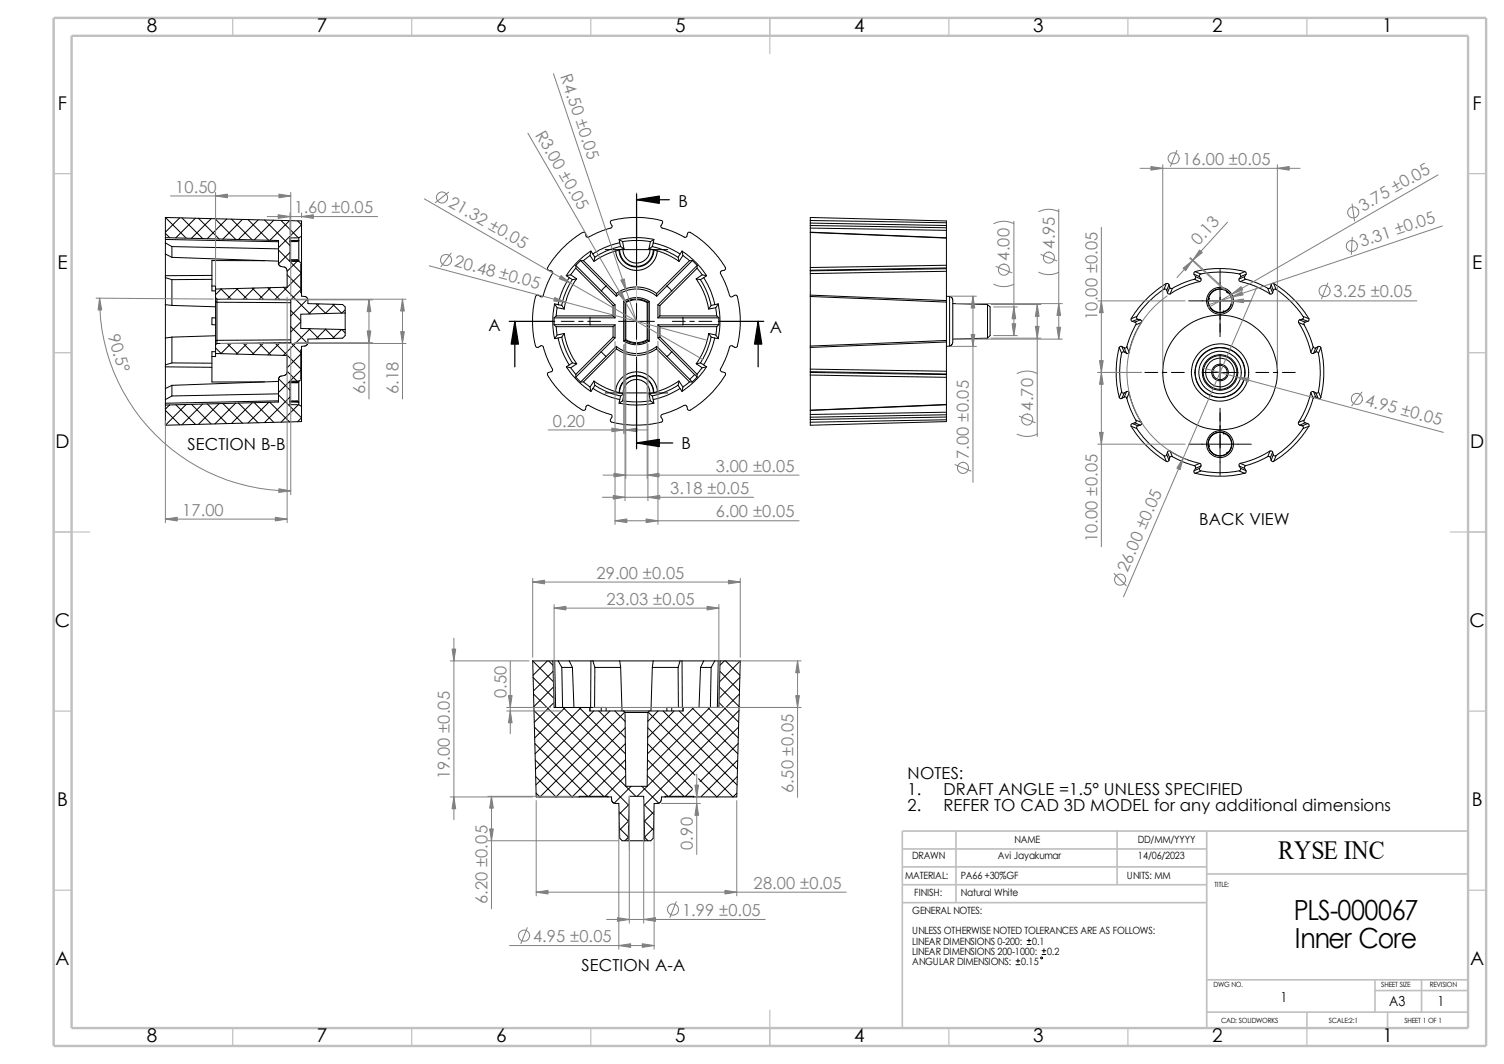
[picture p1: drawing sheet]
<svg xmlns="http://www.w3.org/2000/svg" width="420mm" height="297mm" viewBox="0 0 420 297" stroke-linecap="round" stroke-linejoin="round" font-family="sans-serif">
<g fill="none" stroke="#c0c0c0" stroke-width=".34">
<path d="M65 5v5M115 5v5M165 5v5M215 5v10M265 5v5M315 5v5M365 5v5M15 48.5h5M410 48.5h5M15 98.5h5M410 98.5h5M15 148.5h10"/>
<path d="M405 148.5h10M15 198.5h5M410 198.5h5M15 248.5h5M410 248.5h5M65 287v5M115 287v5M165 287v5M215 282v10M265 287v5M315 287v5M365 287v5"/>
</g>
<g fill="none" stroke="#c0c0c0" stroke-width=".47">
<path d="M252 237h85M267 232v20M312 231.7v15.3M337 232v54.7M410 232h-158v55M252 252h85M252 247h85M252 242h85M337 244h73M337 273.5h73M384 273.5v9M384 276.5h26"/>
<path d="M397 273.5v9M337 282.5h73M365 282.5v4.5M387.5 282.7v4.3"/>
</g>
<path d="M15 5h400v287h-400zM20 10h390v277h-390z" fill="none" stroke="#c0c0c0" stroke-width=".68" stroke-linecap="butt"/>
<g fill="none" stroke="#000" stroke-width=".28">
<path d="M46.2 65.2l1.2 1.1M46.2 60.7l5.8 5.8M46.2 60.7l38 1v4.3M46.2 60.7v5.6M46.2 66.8v1M46.2 77v.5M46.2 66.3l31.6 .8v6.3M46.2 66.8l31.6 .7M46.2 67.8l1.8 1M46.2 70.9l1.8 .9M46.2 77.5l1.8 .6M46.2 66.3v.5"/>
<path d="M46.2 67.8v3.1M46.2 70.9v6.1M46.2 77.5v7.5M48 68.8v3M48 78.1v7.2M48 71.8l29.8 1.1M48 68.8l29.8 .7M50.2 60.8l-4 4M50.8 60.8l5.8 5.8M54.6 60.9l-5.5 5.5M55.4 60.9l5.8 5.8M59 61l-5.5 5.5"/>
<path d="M59.2 79.8h1v3.3M59.2 76.9l-13 .1M59.2 78l-11.2 .1M59.2 79.8v1.4h1M60 61l5.8 5.8M63.3 61.1l-5.4 5.5M64.6 61.2l5.8 5.8M67.7 61.3l-5.5 5.5M69.3 61.3l5.8 5.8M72.1 61.4l-5.5 5.4M73.9 61.4l7.1 7.1M73.9 72.8l-14.7-.1v7.1"/>
<path d="M76.5 61.5l-5.5 5.5M77.7 73.4l.2 .5 .3 .4 1.6 .4 .3 .8M77.8 69.8l6.2 6.2M78.5 61.6l4.8 4.8M80.2 76.7l3.8 3.8M80.2 75.5v4.7l-20 .5M80.9 61.6l-5.5 5.5M81 70.4l-3.2 3.2M81 72.8l2.4 .1M81 72.6h2M81 72.5h2M81 67.3h2"/>
<path d="M81 67.4h2M82.9 73l-2.7 2.7M83 67.4l.4-.2v5.6l-.4-.3M83 72.6l.4 .3M83 72.5v.1M83 67.3v.1M83.1 61.7l1.1 1-6.4 6.4M83.4 66.4h-2.4v6.5l2.4 .1M83.4 73l.8 .4M83.4 67.1l-.4 .2M83.4 67.1h-2.4M83.4 66.4v.7"/>
<path d="M83.4 72.9v.1M84 76.4l-7.2 7.3M84.2 73.7h-.2v8h.2M84.2 73.4v.3M84.2 66l-.8 .4M84.2 73.7v8M84.2 66v7.4M158.2 77l.8 .5M159 77.5l.9 .6M159 77.5l-1.9 3.6-1.2 3.9M159.4 76.7l-1.2 .3M159.4 76.7l1.6 1.2"/>
<path d="M159.9 78.1l-1.7 2.9-1.4 4.2M160.8 74.1v.8M160.8 74.1l7.1 7.1M160.8 74.9l-1.4 1.8M160.8 74.9l10.4 10.4M161 77.9l-1.1 .2M161 77.9l-1.4 2.3-.9 1.8-1.2 4.2M162.1 72.7l.8 .1M162.1 72.7l10 10M162.1 72.7l-1.3 1.4M162.9 72.8l9.2 9.2M164.8 71.3l1.1 1.7"/>
<path d="M164.8 71.3l-1.9 1.5M165 70.1l.6 .8M165 70.1l-.2 1.2M165 70.1l-3.4 2.6-2.1 2.4-1.4 1.8M165.6 70.9l.5 .9-.2 1.2M169 69.7h17.5M169.3 79.8l-1.4 1.4M172.9 66.8l3.7-.5 3.4 .1 2.6 .4M172.9 69.8l-3.6 1.2-3.4 2M172.9 66.8l1 .7M172.9 66.8l.4 2M172.9 69.8l.3 1.7 .7 1.1 .9 .9 1.1 .7 1.8 .3 1.7-.2 1.3-.8 .9-.9 .7-1.1 .3-1.7"/>
<path d="M173 69.7l.3 1.5 .9 1.6 1.3 1 2.2 .6 1.5-.3 1.7-.9 1-1.3 .6-2.2M173 67.8l-4.3 1.4-3.1 1.7M173.3 68.8l-4 1.3-3.2 1.7M173.3 68.8l.9 .7M173.9 67.5l.3 2M174 69.5l-1.1 .3M174.2 69.5h-.2M177.8 60.9v18.8M181.2 69.4l1.3 .3M181.5 69.5l-.1 1.3-.7 1.3-1.5 1.1-1.3 .2-1.6-.2-1.5-1.2-.7-1.3-.1-1.2M181.6 67.4l-2.5-.3h-2.5l-2.7 .4M182.1 68.8l3.8 1.2 3.5 1.8"/>
<path d="M182.4 67.8l-.2 1M182.4 67.8l3.9 1.2 3.6 1.9M182.5 69.7l.1 .1M182.6 69.8l1 .3-.6 2-.9 1.4-.8 .8-1.3 .8-1.9 .4-2.3-.4-2.1-1.2-1.4-2-.4-1.9M182.6 66.8l-1 .7-.4 2 1-.7M182.6 66.8l-.2 1M183.6 70l3 1.2 3 1.8M184.9 63.6l2.6 .9 3 1.4a.73 .73 0 0 0 .6 .4 .73 .73 0 0 0 .7-.4l.3-1h.6M184.9 63.7l-.4-.5 .5-.9v-.5l-1.7-.6-4.3-.5h-3.2l-3.5 .5a1.75 1.75 0 0 0-1.9 .8l.5 .9a.74 .74 0 0 1-.3 .8 .74 .74 0 0 1-.7 .1l-4.6 1.9a1.32 1.32 0 0 1-1.5 .4l-.3-.9a.79 .79 0 0 0-1.4 0l-2.3 1.7-2.4 2.1-2.2 2.4-1.4 2a1.9 1.9 0 0 0-.8 1.9l1 .3a.73 .73 0 0 1 .4 .7 .73 .73 0 0 1-.5 .6l-1.4 3-.8 2.6M186.2 79.8h.1M186.2 79.8l1.4 1.4M189.4 71.8l.2 1.2"/>
<path d="M189.9 70.9l-.5 .9M190.4 70.1l3.2 2.5 2.2 2.2 1.5 2.2M190.5 70.1l.2 1.2-1.1 1.7M190.5 70.1l-.6 .8M190.7 71.3l1.8 1.5M192.5 72.8l-9.2 9.2 .1 .7M192.7 64.9l4.1 3 3.1 3a14.2 14.2 0 0 1 2.7 4.2l-.3 .3-.8 .2a.79 .79 0 0 0 0 1.4l1.8 4.2a1.88 1.88 0 0 0 .9 1.7l.9-.5a.64 .64 0 0 1 .7 .1 .64 .64 0 0 1 .2 .7l.7 4.6v3.9l-.8 4.9-.2 .3-.4 .1-.8-.4a.75 .75 0 0 0-.8 .1 .75 .75 0 0 0-.2 .8l-1.7 4.4a1.71 1.71 0 0 0-.5 1.6l1.3 .7a2.26 2.26 0 0 1-.9 1.8l-1.7 2.2-2.2 2.4-2.1 1.9-2.4 1.6a.78 .78 0 0 1-1.3 .1l-.3-1h-.6M193.3 72.7l1.4 1.4M193.3 72.7l-.8 .1M193.3 72.7l-9.9 10M194.4 77.9l2.1 3.5 .9 2.7 .5 2.2M194.4 77.9l1.2 .2"/>
<path d="M194.6 74.9l1.5 1.8M194.6 74.9l-10.3 10.4M194.7 74.1l-.1 .8M194.7 74.1l-7.1 7.1M195.6 78.1l1.5 2.7 1.5 4.5M196.1 76.7l1.2 .3M196.1 76.7l-1.7 1.2M196.5 77.5l-.9 .6M196.5 77.5l2.1 4.1 1 3.4M197.3 77l-.8 .5M226.3 64.9l38 1.6M226.3 74.7v.7"/>
<path d="M226.3 75.6v.8M226.3 63.7l38 .6M226.3 63.7v1M226.3 61.6l38 .6M226.3 62.3l38 .6M226.3 61.6v.7M226.3 62.9l38 .7M226.3 62.9v.8M226.3 61.6v-.9l38 1v.5M226.3 62.3v.6M226.3 75.4v.2M226.3 76.4v6"/>
<path d="M226.3 64.9v9.8M264.3 75.7l-38 .7M264.3 74l-38 .7M264.3 74.8l-38 .6M264.3 74v.8M264.3 75l-38 .6M264.3 75v.7M264.3 64.3v2M264.3 62.2v.7M264.3 63.6v.7M264.3 62.9v.7M264.3 74.8v.2"/>
<path d="M264.3 75.7v8.2M264.3 66.5v7.5M325.7 79.2l-.7 1.6 .5-.1 .3 .3M325.7 79.2h.5l.2 .3M325.7 79.2l-2.8 1.8-3.2 2.9-1.8 2.1-2 3M326.4 79.5l-.6 1.5M326.4 79.5l.2 .7M333.5 76.6l1.5 .7M333.5 76.6l.3 .6M333.5 77.9l1.5 .7M333.5 77.9l-3.5 1.3-2.6 1.3M333.8 75.8l1.5 .7"/>
<path d="M333.8 75.8l-.4 .3 .1 .5M333.8 77.2l1.6 .7M333.8 77.2l.1 .4-.4 .3M335 77.3l.4 .6M335 78.6l-3.7 1.1-2.6 1.2-1.9 1.1M335.3 76.5l-.4 .3 .1 .5M335.4 77.9v.5l-.4 .2M340.7 75.2v18.8M346 77.9v.4l.4 .3M346.1 76.5l-2.3-.4-3.7-.2-4.8 .6M346.4 78.6l3.9 1.2 4.3 2.2M346.4 77.3l-.4 .6"/>
<path d="M347.6 77.2l-1.6 .7M347.6 77.2v.5l.3 .2M347.6 75.8l-4.3-.7-4-.1-2.4 .2-3.1 .6M347.9 77.9l-1.5 .7M347.9 77.9l3.1 1.1 3 1.5M347.9 76.6l.1-.4-.4-.4-1.5 .7 .3 .3v.5M347.9 76.6l-1.5 .7M347.9 76.6l-.3 .6M355 79.5l.6 1.5M355 79.5l-.2 .7M355.7 79.2l.6 1.6M355.7 79.2l-.4-.1-.3 .4"/>
<path d="M355.7 79.2l2.9 2 2.1 1.8 2.9 3.2 1.9 2.7M46.2 85l1.8 .3M46.2 94.4v7.5M46.2 85v9.4M48 94.1v7.2M48 85.3l12.2 .3M48 94.1l-1.8 .3M59.2 99.5v7.1h14.7M60.2 83.1v1.1M60.2 95.2v1.1M60.2 98.7l20 .5-.1 4.9-.4 .6-1.1 .3M60.2 98.2h-1v1.3"/>
<path d="M60.2 88.7h-1v1.9l1 .1M60.2 96.3v3.2h-1M60.2 97.1l1.6 1.6M60.2 84.2v11M60.2 83.1l.4 .4M60.2 84.2l.4 .2M60.2 93.7l-12.2 .4M60.6 83.5v.9M60.6 95v.9M60.6 84.4l20.6 .1M60.6 95.9l-.4 .4M60.6 83.5l20.6 .2"/>
<path d="M60.6 95l-.4 .2M60.6 84.4v10.6M61.7 80.6l2.9 2.9M61.8 80.6l-1.6 1.7M63.4 95.8l3 3M64.6 95.8l-2.9 2.9M66 80.5l3.1 3.1M66.4 80.5l-3 3M67.9 95.8l3.1 3.2M69.1 95.8l-3.1 3M70.4 80.4l3.2 3.2M71 80.4l-3.1 3.2"/>
<path d="M72.3 95.8l3.3 3.3M73.6 95.8l-3.2 3.2M74.8 80.3l3.3 3.4M75.6 80.3l-3.3 3.3M76.8 95.7l7.2 7.3M78.1 95.7l-3.3 3.4M79.2 80.2l7.4 7.4M81.2 94.9l-20.6 .1M81.2 95.7l2.8 2.8M81.2 91.2l4.7 4.7M81.2 86.7l2.8 2.8M81.2 95.7l-20.6 .2"/>
<path d="M81.2 83.7v12M84 80.9l-2.8 2.8M84 89.9l-2.8 2.8M84 98.8l-3.8 3.9M84.2 81.7v1l1 .1 .6 .4 .2 1.6 9.7 .2 .7 .7v1.7M84.2 97.7h-.2v8h.2M84.2 97.7v8M85.9 83.4l-4.7 4.8M86.2 91.7l2.9 2.9M86.6 91.7l-7.4 7.5M88.3 84.8l2.7 2.7M89.1 84.8l-2.9 2.8"/>
<path d="M90.8 91.9l2.6 2.5M91 91.9l-2.7 2.7M92.9 84.9l2.5 2.5M93.4 84.9l-2.6 2.6M95.4 92l-2.5 2.4M95.5 92l.9 .9M96.4 87.4v4.6M96.4 92v1.7l-.7 .7-9.7 .3-.2 1.5-.6 .4-1 .1v1M96.4 86.5l-.9 .9M96.4 87.4l-12.4 .3v4l12.4 .3M151.7 82.5l-.5 .4-.9-.5a.79 .79 0 0 0-.9 1l-.7 5 .1 3.9 .4 2.8a2.16 2.16 0 0 0 .7 1.9l1.1-.4a.74 .74 0 0 1 .7 .1 .74 .74 0 0 1 .2 .8l1.4 3.7 1 1.8M154.7 88.7v1.9"/>
<path d="M154.7 90.6l.6 .6M154.7 90.6h10.1M154.7 88.7h17M154.9 84.8l.7 1.1M154.9 84.8l1 .2M154.9 84.8l-.6 4.6 .6 5.1M155.3 91.2l.3 2.3M155.3 88.2l-.6 .5M155.3 88.2h15.9M155.3 91.2h15.9M155.6 85.9l-.3 2.3M155.8 94.4l1.2 3.8 2 3.7"/>
<path d="M155.9 85l1 .3M156.7 89.7h3.6M156.9 85.3l.7 1-2-.4M156.9 94.1l1.2 4 1.8 3.2M157.6 93.1l1.1 4.1 1.2 2.5 1.1 1.8M157.6 93.1l-2 .4-.7 1 2-.4M157.6 93.1l-.7 1M161.6 89.7h1.3M164.1 89.7h3.6M164.8 90.6l6.9 .1M164.8 88.7v1.9M167.9 81.2h.1"/>
<path d="M167.9 81.2l3.8 3.9M167.9 98.2l1.4 1.3M171.2 94.1l-10.4 10.4v.8M171.2 88.2l.5 .5M171.2 94.1l.5 .2M171.2 85.3v2.9M171.2 91.2v2.9M171.7 94.3l-10.9 11M171.7 90.7l-.5 .5M171.7 85.1l-.5 .2M171.7 85.1v3.6M171.7 90.7v3.6"/>
<path d="M172.1 82.7l2.7-1.5 2.3-.5h1.8l1.8 .5 2.7 1.5M172.1 96.7l-10 9.9M172.1 96.7v.7M172.1 96.7l1.1 .8 1.6 .7 2.3 .5 1.7-.1 1.6-.3 1.5-.6 1.5-1M172.1 97.4l-9.2 9.2M172.1 82v.7M172.1 97.4l2.7 1.3 2.2 .5 1.9-.1 1.6-.3 2.8-1.4M172.7 89.7h10.1M174.2 84.2v11l.3-.2M174.2 84.2l.3 .2M174.2 95.2l1.1 .6 1.9 .4 2-.1 2.1-.9M174.5 84.4l.3 .1"/>
<path d="M174.5 84.4v10.6M174.5 84.4l1.3-.6 1.4-.3 1.9 .1 1.8 .8M174.5 95l1.3 .6 1.6 .3 1.8-.2 1.7-.7M174.8 94.8l.9 .5 1.5 .3 1.9-.1 1.6-.6M174.8 84.5v10.4l-.3 .1M177.8 84.7v10M177.8 99.7v18.7M180.7 94.9l.2 .1M180.7 84.5v10.4M180.7 84.5l-1.5-.7-1.5-.1-1.6 .2-1.3 .6M180.9 84.4l-.2 .1M180.9 95l.4 .2"/>
<path d="M180.9 84.4l.4-.2v11M180.9 84.4v10.6M181.3 84.1l-1.5-.7-2.3-.3-1.6 .2-1.7 .9M183.3 81.9l-2.5-1.3-1.8-.4-1.6-.1-2.5 .4-1.7 .7-1.1 .8M183.3 97.4l9.2 9.2M183.4 96.7l9.2 9.2M183.4 96.7l-.1 .7M183.7 85.1l.6 .2M183.7 88.7h17M183.7 94.3l3.9 3.9M183.7 90.7l.6 .5M183.7 85.1v3.6"/>
<path d="M183.7 90.7v3.6M184.3 88.2l-.6 .5M184.3 88.2h15.9M184.3 91.2h15.9M184.3 94.1l-.6 .2M184.3 94.1l10.3 10.4M184.3 85.3v2.9M184.3 91.2v2.9M186.2 99.5h.1M187.6 98.2l-1.4 1.3M187.6 81.2l-3.9 3.9M187.6 81.2h.1"/>
<path d="M187.6 98.2l6.4 6.4M187.6 98.2h.1M187.7 89.7h3.6M190.7 88.7v1.9M190.7 90.6h10M190.7 90.6l-7 .1M192.6 89.7h1.3M195.2 89.7h3.6M197.9 93.1l2 .4M197.9 93.1l.7 1M197.9 93.1l-1.2 4.3-2.3 4.2M198.6 94.1l1 .3"/>
<path d="M198.6 85.3l-.7 1M198.6 94.1l-1.2 3.7-1.8 3.5M199.6 85l1-.2-.7 1.1M199.6 94.4l1 .1M199.6 85l-1 .3M199.6 94.4l-1.4 4.4-1.7 3M199.9 85.9l.3 2.3M199.9 93.5l.7 1M199.9 85.9l-2 .4M200.2 88.2l.5 .5M200.2 91.2l-.3 2.3M200.5 84.8l.5 3.7v3.4l-.4 2.6"/>
<path d="M200.7 88.7v1.9M200.7 90.6l-.5 .6M226.3 82.4l38 1.5M226.3 82.8l38 1.5M226.3 96.6v.4M226.3 82.4v.4M226.3 82.8v13.8M226.3 97v6M264.3 95.5l-38 1.5M264.3 95l-38 1.6M264.3 95v.5M264.3 83.9v.4"/>
<path d="M264.3 82.7l.9 .1M264.3 84.3v10.7M264.3 95.5v8.1M265.1 82.8l.8 .4 .2 .6v11.8l-.2 .6-.7 .4M265.2 82.8v13.8M265.2 96.6l-.9 .1M266.1 84.8l9.7 .2M275.8 85l.7 .7v8l-.7 .7M275.8 94.4l-9.7 .3M275.8 85v9.4M312.5 97l-.7 4.3-.1 4 .2 2.4 .6 3.2M313.2 98.6l-.4 2.2-.1 3.8 .5 4.7"/>
<path d="M313.3 96.7h-.4l-.4 .3 .7 1.6 .3-.3h.4M313.3 96.7l.6 1.6M313.3 96.7l.6 .4M313.9 97.1l.7 1.5M313.9 98.3l.7 .3M314.7 96.8l.6 1.5M314.7 96.8l-.3 .3h-.5M315.3 98.3l-.3 .4-.4-.1M315.9 89v.5l.3 .2M316.2 89.7l.7 .2M316.9 89.9l.4 .4-.1 .3M317.2 90.6l-1.5 3-1 3.2"/>
<path d="M317.5 88.3l-1.6 .7M317.5 88.3l-.1 .5 .4 .3M317.8 89.1l-1.6 .6M317.8 89.1l.6 .2M318.4 89.3l.4 .3-.1 .4-1.5 .6M318.4 89.3l-1.5 .6M318.7 90l-2.2 4.3-1.2 4M325 80.7l-4.3 3.6-1.6 1.8-1.6 2.2M325.8 81l.2 .7M326 81.7l.3 .3h.5M326.6 80.2l-.6 1.5M326.6 80.2l.3 .4 .5-.1"/>
<path d="M327.4 80.5l-.6 1.5M331.9 84h17.5M337.5 83.5l.1 1.5 .8 1.3 1.6 .9 1.7-.1M340.7 99v10M341.9 87.1l1-.7 .8-1.1 .3-1.1-.2-1.4-.6-1.1-.3-.2-.2 .2-.1-.1 .2-.2-.8-.5-1.1-.3-1.4 .3-1 .5-.9 1.3-.2 .6h.3v.2h-.3l.1 1.6 .6 1 1.1 .9 1 .3 1.5-.1M341.9 87.1l-.1-.3-.1 .3M342.7 81.4l-1.5-.7-1.8 .2-1.2 .9-.7 1.5M342.9 81.6l.9 1.5 .1 1.7-.8 1.4-1.3 .8M354 80.5l.6 1.5M354.8 80.2l.6 1.5M354.8 80.2l-.3 .3h-.5M355.4 81.7l-.4 .4-.4-.1"/>
<path d="M355.6 81l-.2 .7M356.3 80.8l-.4-.1-.3 .3M356.3 80.8l4 3.2 3.6 4.3M362.6 90l2.3 4.6 1.1 3.7M362.6 90l1.6 .6M362.9 89.3l1.5 .6M362.9 89.3l-.3 .3v.4M363.6 89.1l1.6 .6M363.6 89.1l.4-.3-.1-.5 .8 .3 .8 .4v.5l-.3 .2M363.6 89.1l-.7 .2M364.2 90.6l1.3 2.7 1.2 3.5M364.4 89.9l-.3 .4 .1 .3"/>
<path d="M365.2 89.7l-.8 .2M366.1 98.3l.2 .3h.5M366.7 96.8l-.6 1.5M366.7 96.8l.4 .4 .4-.1M367.4 98.3h.5l.3 .3M367.4 98.3l-.6 .3M367.5 97.1l-.7 1.5M368.1 96.7l-.7 1.6M368.1 96.7h.5l.3 .3M368.1 96.7l-.6 .4M368.2 98.6l.5 4.7-.2 3.8-.3 2.2M368.9 97l.5 3.2 .3 2.4-.1 4-.7 4.3"/>
<path d="M368.9 97l-.7 1.6M46.2 114.6l4 4M46.2 101.9v.5M46.2 111.5v1.1M46.2 113.1v5.6M46.2 102.4l13 .1M46.2 112.6v.5M46.2 108.5v3M46.2 102.4v6.1M47.4 113l-1.2 1.2M48 107.6v2.9M48 110.5l-1.8 1"/>
<path d="M48 107.6l-1.8 .9M48 101.3l11.2 .1M48 101.3l-1.8 .6M49.1 113l5.5 5.4M52 112.9l-5.8 5.8M53.5 112.9l5.5 5.5M56.6 112.8l-5.8 5.8M57.9 112.7l5.4 5.5M61.2 112.6l-5.8 5.8M62.2 112.6l5.5 5.5M65.8 112.5l-5.8 5.8M66.6 112.5l5.5 5.5"/>
<path d="M70.4 112.4l-5.8 5.8M71 112.4l5.5 5.5M75.1 112.3l-5.8 5.8M75.4 112.3l5.5 5.5M77.8 110.2l6.4 6.4-1.1 1.1M77.8 111.9l-31.6 .7M77.8 109.9l-29.8 .6M77.8 106.5l-29.8 1.1M77.8 105.7l3.2 3.2M78.6 104.9l-.4 .2-.4 .6v6.5l-31.6 .9M80.2 103.6l2.7 2.8M81 110.8l-7.1 7.1"/>
<path d="M81 112.2l2.4 .1M81 106.8h2M81 112.1h2M81 111.9h2M83 106.8l.4-.2v5.5l-.4-.2M83 112.1l.4 .2M83 111.9v.2M83 106.8h.1M83.3 113l-4.8 4.9M83.4 106.4h-2.4v6.5l2.4 .1M83.4 113l.8 .5M83.4 106.5l-.4 .3"/>
<path d="M83.4 106.5l-2.4 .1M83.4 106.4v.1M83.4 112.3v.7M84 103.4l-6.2 6.2M84.2 105.7v.2M84.2 113.5v4.2l-38 1M84.2 105.9l-.8 .5M84.2 105.9v7.6M154.3 103l-.1 .6-1 .4a.76 .76 0 0 0 0 1.3l1.7 2.3 2.4 2.7 2.1 1.9 3.3 2.3M158.2 102.4l1.2 .3M158.2 102.4l1.4 2.1 1.8 1.9 3.6 2.9M159 101.9l-.8 .5"/>
<path d="M159 101.9l.9-.6 1.1 .3-1.6 1.1M159.4 102.7l1.4 1.8M160.8 105.3l1.3 1.3M162.9 106.6l1.9 1.4M162.9 106.6h-.8M165.6 108.4l2.8 1.6 4.7 1.5M165.9 106.4l3 1.8 3 1.1M165.9 106.4l-1.1 1.6 .2 1.3 1.1-1.7M165.9 106.4l.2 1.2M166.1 107.6l3.4 1.8 3.8 1.1M169 109.7h17.5M172.9 109.6l.4-1.8 1-1.5 1.6-1.1 1.8-.4 1.7 .3 1.7 1.1 1.1 1.6 .4 1.8"/>
<path d="M172.9 109.6h.1M172.9 112.6l4.5 .5 5.2-.5M173 109.6l1 .3M173.1 111.5l-.2 1.1M173.9 111.8l2.7 .4 5-.3M174 109.9h.2M174 109.9l.3-1.7 1-1.4 1.2-.7 1.5-.2 1.2 .3 1.4 1 .6 1.1 .3 1.6M174.2 109.9l-.3 2-1 .7M174.2 109.9l-.9 .6-.2 1M181.2 109.9l.4 2M181.2 109.9l1 .6M181.5 109.9h-.3"/>
<path d="M181.6 111.9l1 .7M182.2 110.5l.2 1M182.4 111.5l.2 1.1M182.5 109.6l-.5-2-1.2-1.6-1.5-.8-1.6-.3-2 .5-1.6 1.2-.9 1.5-.2 1.5M182.6 109.6l-1.1 .3M183.6 109.3l-.5-1.9-1.4-2.1-2-1.2-2.3-.3-1.6 .3-1.1 .5-1.5 1.3-.7 1.2-.6 1.8 .1 .4 .9 .3M189.3 107.5l-2.7 1.6-4.4 1.4M189.6 106.3l-3.5 2-3.5 1.3M189.9 108.5l.6 .8M189.9 108.5l-3.6 1.9-3.9 1.1M190.7 108l-.2 1.3M190.7 108l-1.1-1.6-.2 1.2 .5 .9"/>
<path d="M191.1 113.1l-1.9 1-3.1 1.2a1.88 1.88 0 0 0-1.6 .8l.5 1a.65 .65 0 0 1-.1 .7 .65 .65 0 0 1-.7 .1l-5.3 .8-4.3-.2-3.1-.5a.76 .76 0 0 1-1-.9l.4-.9-.2-.4-2.8-.9-2.7-1.3a.95 .95 0 0 0-1.5-.1l-.3 .9-.7 .1M192.5 106.6l-1.8 1.4M192.5 106.6h.8M192.6 105.9l.7 .7M194 104.6l-1.4 1.3M194 104.6l.7 .6M194.4 101.6l1.7 1.1 1.2-.3M194.6 104.5l.1 .7M194.7 105.2l-1.4 1.4M195.6 101.3l1.7 1.1M195.6 101.3l-1.2 .3M196 102.6l-1.4 1.9"/>
<path d="M197.3 102.4l-2.7 3.4-2.1 1.9-2 1.6M226.3 103l38 .6M226.3 104l38 .6M226.3 104.7l38 .6M226.3 104v.7M226.3 103.8l38 .6M226.3 103v.8M226.3 114.6v1.1M226.3 117.1v.8M226.3 115.7v.8M226.3 103.8v.2M226.3 116.5v.6"/>
<path d="M226.3 104.7v9.8M264.3 112.9l-38 1.6M264.3 104.6v.7M264.3 103.6v.8M264.3 115.1l-38 .6M264.3 113.1v2M264.3 116.4l-38 .7M264.3 117.2l-38 .7M264.3 116.4v.8M264.3 115.8l-38 .7M264.3 115.1v.7M264.3 117.2v.5l-38 1v-.8"/>
<path d="M264.3 104.4v.2M264.3 115.8v.6M264.3 105.3v7.6M312.5 110.9l.3 .4 .5-.1M313.2 109.3l-.7 1.6M313.2 109.3l.3 .4h.4M313.9 109.7l-.6 1.5M313.9 110.8h.4l.4 .4M313.9 110.8l-.6 .4M314.6 109.3h.4l.3 .3-.6 1.6M314.6 109.3l-.7 1.5M314.6 109.3l-.7 .4"/>
<path d="M314.6 111.2l1.4 3.7 1.2 2.4M315.3 109.6l1.1 3.7 2.3 4.6M315.8 119l1.7 2.4 2.8 3.2 2.4 2.1 3 2.1M316.2 118.2l-.4 .3 .1 .5 1.6 .6M316.2 118.2l1.6 .7M316.9 118l1.5 .7M316.9 118l-.7 .2M317.2 117.3l1.5 .6M317.2 117.3v.6l-.3 .1M317.4 119.6l3.6 4.4 4 3.2M317.8 118.9l-.3 .1v.6M318.4 118.7l-.6 .2"/>
<path d="M318.7 117.9l.1 .5-.4 .3M319.7 104h3.6M324.6 104h1.2M327.1 104h3.6M335.7 104h10M340.7 114v18.7M350.7 104h3.6M355.6 104h1.2M358.1 104h3.6M362.6 117.9v.4l.3 .4M362.9 118.7l.7 .2M363.6 118.9l.3 .2v.5"/>
<path d="M363.9 119.6l-3.3 4-2.8 2.5-1.5 1.1M364.2 117.3l-1.6 .6M364.2 117.3v.5l.2 .2M364.4 118l-1.5 .7M364.4 118l.8 .2M365.2 118.2l-1.6 .7M365.2 118.2l.3 .4v.4M365.5 119l-1.6 .6M365.5 119l-2 2.9-2.9 3.2-2.5 2-2.4 1.7M366.1 109.6l.6 1.6M366.1 109.6l-1.3 4-2.2 4.3M366.7 111.2l-1.1 3.1-1.4 3"/>
<path d="M366.8 109.3l.7 1.5M366.8 109.3h-.4l-.3 .3M366.8 109.3l.6 .4M367.4 109.7l.7 1.5M367.5 110.8h-.6l-.2 .4M367.5 110.8l.6 .4M368.2 109.3l.7 1.6M368.2 109.3l-.5 .5-.3-.1M368.9 110.9l-.2 .3h-.6M325 127.2l.7 1.6M325.8 126.9l.6 1.6M325.8 126.9l-.3 .4-.5-.1"/>
<path d="M326 126.2l.3-.3h.5l.6 1.6-.4-.1-.4 .4M326 126.2l.6 1.6M326 126.2l-.2 .7M326.4 128.5l-.3 .4-.4-.1M326.6 127.8l-.2 .7M326.7 125.9l4.3 2.2 4 1.3M327.4 127.4l2.9 1.5 3.2 1.1M331.9 124h17.5M333.5 131.4v.6l.3 .1 1.5-.7M333.5 130l.3 .3v.4M333.7 132.1l2.6 .5 3.2 .3 4.3-.1 3.8-.7M333.8 130.7l-.3 .7"/>
<path d="M335 130.7l-1.5 .7M335 130.7v.5l.3 .2M335 129.4l-1.5 .6M335 129.4l.3 .1 .1 .6M335.3 131.4l4.6 .6 3.1-.1 3.1-.5M335.4 130.1l-1.6 .6M335.4 130.1l-.4 .6M337.4 124.5l.1-1.4 .5-1.1 1-.8 1.1-.5h1.2l.4 .1v.3l.2-.2 .6 .3 1 1 .5 1.2v1.1l-.5 1.3-.6 .6-.3-.1 .2 .3-.4 .2-1.2 .5h-1.1l-1.3-.6-1-1-.4-1.1M337.5 124.7l.8 1.5 1.4 .9 1.7 .1 1.3-.7M341.7 120.8l-1.5-.2-1.7 .8-1 1.5-.1 1.6h.3v.1l-.3 .1M341.8 120.9l1.3 .9 .7 1.4v1.7l-.9 1.5M346 130.1l1.6 .6"/>
<path d="M346 130.1l.4 .6M346.1 131.4l1.5 .7M346.4 129.4l1.5 .6M346.4 129.4l-.4 .2v.5M346.4 130.7l1.5 .7M346.4 130.7v.4l-.3 .3M347.6 130.7l.3 .7M347.9 130l-.4 .3 .1 .4M347.9 131.4v.5l-.3 .2M354 127.5l-3.6 1.7-2.5 .8M354 127.5h.6l.2 .3M354.6 125.9l-.6 1.6"/>
<path d="M354.6 125.9h.5l.3 .3M354.6 125.9l-4.5 2.3-3.8 1.1M354.8 127.8l.2 .7M355 128.5l.2 .3h.5M355.4 126.2l-.6 1.6M355.4 126.2l.2 .7M355.6 126.9l.2 .3h.5l-.6 1.6M355.6 126.9l-.6 1.6M148.8 184.5l5.7 5.8M148.8 184.5h5.6M148.8 184.5l.9 38h12.1M148.8 189.1l5.8 5.8"/>
<path d="M149 193.7l28.5 28.6M149.1 198.3l26.6 26.6M152.9 184.5l-4.1 4M153.2 184.5l1.2 1.2M154.4 184.5l.3 13h13.2M154.4 184.5h.5M154.4 187.4l-5.4 5.5M154.6 191.8l-5.5 5.5M154.7 196.1l-5.5 5.5M154.9 184.5h1M154.9 184.5l.3 13M155.9 184.5h3.1"/>
<path d="M155.9 184.5l1 1.8M156.9 186.3h3M156.9 186.3l.2 11.2M157.2 197.5l17.5 17.5M157.8 197.5l-8.5 8.5M159 184.5l.9 1.8M159 184.5h6M159.9 186.3l.4 11.2M161.7 197.5l13 12.9M162.3 197.5l-12.9 12.9M164.8 198.5l-.1-1v1h9.5M165 184.5h.6"/>
<path d="M165 184.5l-.1 13M165.6 184.5l.5 1.8M165.6 184.5h7.5M165.8 198.5l-16.3 16.3M166.1 186.3h7.2M166.1 186.3l-.1 11.2M167.2 198.5l7.4 7.4M167.9 197.5v1M167.9 197.5h1.3v1M170.3 198.5l-20.7 20.6M171.7 198.5l2.9 2.9M173.1 184.5l.2 1.8"/>
<path d="M173.1 184.5h9.3M173.3 186.3l.4 12.2M174.2 198.5h7.1M174.2 198.5l.3 .4M174.5 198.8l-23.7 23.7-1.1-1.1M174.5 198.9l.3 20.6h5.9l.2-20.6M174.5 198.9h6.4M181 198.8l23.7 23.7 1.1-1.1M181.3 198.5l-.4 .4M182.2 186.3l-.4 12.2M182.2 186.3h7.2M182.4 184.5l-.2 1.8"/>
<path d="M182.4 184.5h7.5M183.8 198.5l-2.9 2.9M185.2 198.5l20.6 20.6M187.6 197.5v1M187.6 197.5h-1.4v1M188.3 198.5l-7.5 7.4M189.4 186.3v11.2M189.7 198.5l16.3 16.3M189.9 184.5h.6M189.9 184.5l-.5 1.8M190.5 184.5h6M190.5 184.5v13"/>
<path d="M190.7 197.5v1h-9.4M190.8 197.5h.1M193.2 197.5l12.8 12.9M193.8 197.5l-13 12.9M195.6 186.3h3M195.6 186.3l-.4 11.2M196.5 184.5l-.9 1.8M196.5 184.5h3.1M197.7 197.5l8.5 8.5M198.2 197.5l-17.4 17.5M198.6 186.3l-.2 11.2M199.6 184.5h1"/>
<path d="M199.6 184.5l-1 1.8M200.6 184.5h.5M200.6 184.5l-.3 13M200.8 196.1l5.5 5.5M200.9 191.8l5.5 5.5M201 187.4l5.5 5.5M201.1 184.5l-.4 13h-13.1M201.1 184.5h5.6M202.3 184.5l-1.2 1.2M202.6 184.5l4 4M206.4 198.3l-26.6 26.6M206.5 193.7l-28.6 28.6"/>
<path d="M206.6 189.1l-5.8 5.8M206.7 184.5l-5.7 5.8M206.7 184.5l-1 38h-12M149.2 202.9l19.4 19.4M149.4 207.6l14.7 14.7M174.6 203.2l-19.3 19.3-5.7-5.7M174.6 207.6l-14.8 14.9-10.3-10.3M174.7 212.1l-10.2 10.2M174.7 216.5l-5.7 5.8M176.2 219.5l-4.7 4.7M179.2 219.5l4.8 4.7M180.8 216.5l5.7 5.8"/>
<path d="M180.8 212.1l10.2 10.2M180.8 207.6l12.5 12.5M180.9 203.2l13.2 13.2M205.9 216.8l-5.7 5.7-5.1-5.1M206 212.2l-10.2 10.1M206.1 207.6l-10.6 10.6M206.2 202.9l-19.3 19.4M161.8 222.5h8M161.8 222.5v-.2h8v.2M169.8 222.5h.9l.1 1 .4 .6 1.6 .2 .3 9.7 .6 .7h1.7M172.8 226.6l2.8 2.7M173 231.2l2.4 2.4"/>
<path d="M175.4 234.7h4.6M175.4 233.8l-.9 .9M175.4 234.7l.3-12.4h4l.3 12.4M175.6 229.2l-2.6 2.5M175.7 224.5l-2.9 2.8M179.8 224.5l2.8 2.8M179.9 229.2l2.6 2.5M180 233.8l1 .9M182.5 231.2l-2.5 2.4M182.6 226.6l-2.7 2.7M185.7 222.5h-1l-.1 1-.4 .6-1.5 .2-.3 9.7-.7 .7h-1.7M185.7 222.5v-.2h8v.2"/>
<path d="M185.7 222.5h8M193.3 220.4l-1.9 1.9M283.7 269.3h1.1M283.7 268.2h1.1M284.3 267.7v1M286.8 263.7h1.1M286.8 262.6h1.1M287.4 262v1.1M291 266.4h1.1M291 265.4h1.1M291.5 264.8v1.1"/>
<circle cx="340.7" cy="84" r="3.7"/>
<circle cx="340.7" cy="104" r="4"/>
<circle cx="340.7" cy="104" r="7"/>
<circle cx="340.7" cy="104" r="6.9"/>
<circle cx="340.7" cy="104" r="5"/>
<circle cx="340.7" cy="104" r="2"/>
<circle cx="340.7" cy="104" r="8"/>
<circle cx="340.7" cy="104" r="5.9"/>
<circle cx="340.7" cy="104" r="4.7"/>
<circle cx="340.7" cy="104" r="2.33"/>
<circle cx="340.7" cy="104" r="16"/>
<circle cx="340.7" cy="124" r="3.7"/>
<circle cx="290.9" cy="267.4" r=".27"/>
</g>
<path d="M177.8 53.7v71.9M175.7 222.3v5.5M175.7 229.1v1.2M175.7 231.6v5.5" fill="none" stroke="#c0c0c0" stroke-width=".28"/>
<g fill="none" stroke="#808080" stroke-width=".28">
<path d="M154.6 20.6l23.2 69.1-30.4-52.5M47.6 54.7h33.6M60.2 53.7v26M81 59.4v6M81.2 53.7v29M84.2 59.4v1.3M118.5 55.5l77.7 44.8M125.3 53.6l-3.8 3M290.1 59.1a6.5 6.5 0 0 1 5.6 0M295.7 58.4v36.3M318.3 47h44.8M324.7 46v57"/>
<path d="M328.6 42l-1.7 4.4M356.7 46v57M377.6 56.9l.6 4.8M401.6 48.8l-64.2 37.1M74.6 60.5h30.9M119.9 74.2l77.6 20.8M126 70.7l-2.9 3.8M277.5 62.4a6.2 6.2 0 0 1 5.6 0M277.5 79.3a6.2 6.2 0 0 0 5.6 0M278.1 74.4l4.5 1.8M283.1 61.8v31.9M290.1 76a6.1 6.1 0 0 0 5.6 0"/>
<path d="M290.7 71l4.4 1.8M307.6 63.5v89.1M332.2 72.1l9.8 9M332.4 71.9l9.8 9M342.8 62l-14.1 15.5M370.8 79l-1.8 4.4M377.6 66.3l-.2 4.7M402.8 63.1l-65.2 21.9M26.8 83.2l32.8 .3M27.8 83.2a53.4 53.4 0 0 0 53.4 53.8M61.6 83.5h51.8M61.6 95.9h51.8"/>
<path d="M80.2 83v62.9M81.2 96.7v41.3M82.2 95.7h21.9M82.2 83.7h21.9M103 83.7v27.7M112.4 83.5v27.9M171.7 95.3v51.1M174.2 96.2v24.8M174.5 96v43.8M174.8 95.9v37.7M180.7 95.9v37.7M180.9 96v43.8"/>
<path d="M183.7 95.3v51.1M265.3 82.7h7.4M265.3 96.7h7.4M267.1 94.7h29.6M267.1 84.8h29.6M271.7 82.7v52M276.8 85h13.9M276.8 94.4h13.9M277.5 85.7h6.6M277.5 93.7h6.6M289.6 85v36.8M306.6 84h24.3"/>
<path d="M325.9 82.6a26 26 0 0 0 5.4 45.6M337.4 84h58.2M343.4 82.2a3 3 0 0 1 .4 2.7M351 80.1l-37.3 86.5M46.2 117.4v28.5M284 104.3a6.2 6.2 0 0 1 5.6 0M284.6 116.2l4.5 1.8M306.6 104h12.1M335.9 102.7l67.2 18M380.3 109.4l-2.8 3.9M153.1 120h27.8M168.2 138.8h42.2"/>
<path d="M168.4 132.6h54.7M266.7 129.7l4.4 1.8M284 121.2a6.6 6.6 0 0 0 5.6 0M306.6 124h24.3M46.2 144.9h34M171.7 145.4h51.4M126.7 178.1v50.7M148.8 161.5v22M148.8 162.5h57.9M154.7 169.8h46M154.7 168.7v27.8M200.7 168.7v27.8"/>
<path d="M206.7 161.5v22M311.1 160.1l3.4 3.4M125.7 184.5h22M141.5 197.5h12.2M141.5 198.5h15.6M142.5 184.5v20.3M165.7 197.5h58M205.5 184.5h18.2M222.7 184.5v38.1M194.6 216.1v22.4M125.7 222.5h23M136.2 222.3h24.5"/>
<path d="M136.2 234.7h36.5M137.2 222.3v31.4M149.7 223.5v26.6M172.8 225.3v39.7M175.7 223.3v34.4M179.7 223.3v34.4M182.7 225.3v39.7M184.7 224.3h10.9M205.7 223.5v26.6M147.2 259l-1.7 4.4M149.7 249h86.6M169.4 256.7h44.3"/>
<path d="M188.8 251.7l-1.7 4.4M142.3 263.9h40.4"/>
<circle cx="123.4" cy="55.1" r="1.56"/>
<circle cx="327.7" cy="44.2" r="1.57"/>
<circle cx="377.9" cy="59.3" r="1.55"/>
<circle cx="124.6" cy="72.6" r="1.56"/>
<circle cx="280.3" cy="75.3" r="1.56"/>
<circle cx="292.9" cy="71.9" r="1.56"/>
<circle cx="377.5" cy="68.7" r="1.55"/>
<circle cx="369.9" cy="81.2" r="1.55"/>
<circle cx="286.9" cy="117.1" r="1.56"/>
<circle cx="378.9" cy="111.4" r="1.56"/>
<circle cx="268.9" cy="130.6" r="1.56"/>
<circle cx="312.8" cy="161.8" r="1.57"/>
<circle cx="187.9" cy="253.9" r="1.55"/>
<circle cx="146.4" cy="261.2" r="1.56"/>
</g>
<g fill="#808080" stroke="#808080" stroke-width=".28">
<path d="M179.4 263.4l3.3 .5-3.3 .6z"/>
<path d="M172.8 263.9l3.3-.5v1.1z"/>
<path d="M197.4 169.2l3.3 .6-3.3 .5z"/>
<path d="M154.7 169.8l3.3-.6v1.1z"/>
<path d="M137.2 222.3l.6 3.3h-1.1z"/>
<path d="M136.7 231.4h1.1l-.6 3.3z"/>
<path d="M149.7 249l3.3-.5v1.1z"/>
<path d="M202.4 248.5l3.3 .5-3.3 .6z"/>
<path d="M126.7 222.5l.6 3.3h-1.1z"/>
<path d="M126.2 181.2h1.1l-.6 3.3z"/>
<path d="M172.4 256.2l3.3 .5-3.3 .5z"/>
<path d="M179.7 256.7l3.3-.5v1z"/>
<path d="M148.8 162.5l3.3-.5v1z"/>
<path d="M203.4 162l3.3 .5-3.3 .5z"/>
<path d="M222.7 184.5l.5 3.3h-1z"/>
<path d="M222.2 194.2h1l-.5 3.3z"/>
<path d="M194.1 219.2h1l-.5 3.3z"/>
<path d="M194.6 224.3l.5 3.3h-1z"/>
<path d="M142 194.2h1l-.5 3.3z"/>
<path d="M142.5 198.5l.5 3.3h-1z"/>
<path d="M102.5 92.4h1l-.5 3.3z"/>
<path d="M103 83.7l.5 3.3h-1z"/>
<path d="M76.9 144.4l3.3 .5-3.3 .5z"/>
<path d="M46.2 144.9l3.3-.5v1z"/>
<path d="M60.2 54.7l3.3-.5v1z"/>
<path d="M77.9 54.2l3.3 .5-3.3 .5z"/>
<path d="M77.9 136.4l3.3 .6-3.3 .5z"/>
<path d="M27.8 83.2l.6 3.3h-1z"/>
<path d="M112.4 83.5l.5 3.3h-1z"/>
<path d="M111.9 92.6h1l-.5 3.3z"/>
<path d="M84.2 60.5l3.3-.6v1.1z"/>
<path d="M77.7 59.9l3.3 .6-3.3 .5z"/>
<path d="M356.7 47l3.3-.5v1z"/>
<path d="M344 84l3.3-.5v1z"/>
<path d="M307 120.7h1.1l-.5 3.3z"/>
<path d="M321.4 46.5l3.3 .5-3.3 .5z"/>
<path d="M344 82.1l2.5-2.1 .5 .9z"/>
<path d="M330.4 127.8l-.8 3.3-1-.4z"/>
<path d="M345.5 105.3l3.3 .3-.3 1z"/>
<path d="M307.6 104l.5 3.3h-1.1z"/>
<path d="M343.8 82.9l3-1.5 .3 .9z"/>
<path d="M307 100.7h1.1l-.5 3.3z"/>
<path d="M307.6 84l.5 3.3h-1.1z"/>
<path d="M330.4 74.9l2.6-2.1-1.9 2.8z"/>
<path d="M335 69.8l.7 .7-2.6 2.1z"/>
<path d="M289.6 85l.6 3.3h-1.1z"/>
<path d="M289.1 91.1h1.1l-.6 3.3z"/>
<path d="M295.1 91.4h1.1l-.5 3.3z"/>
<path d="M295.7 84.8l.5 3.3h-1.1z"/>
<path d="M283.1 85.7l.5 3.3h-1z"/>
<path d="M282.6 90.4h1l-.5 3.3z"/>
<path d="M271.7 82.7l.5 3.3h-1z"/>
<path d="M271.2 93.4h1l-.5 3.3z"/>
<path d="M172.6 81.9l.9-.5 1.3 3.1z"/>
<path d="M171.4 132.1l3.4 .5-3.4 .5z"/>
<path d="M173.4 78.2l.9-.3 .6 3.3z"/>
<path d="M180.4 144.9l3.3 .5-3.3 .5z"/>
<path d="M174.5 120l3.3-.5v1z"/>
<path d="M180.7 132.6l3.3-.5v1z"/>
<path d="M170.9 119.5l3.3 .5-3.3 .5z"/>
<path d="M156.7 76.9l2.6 2.1-3.1-1.2z"/>
<path d="M180.9 138.8l3.3-.5v1z"/>
<path d="M171.2 138.3l3.3 .5-3.3 .5z"/>
<path d="M171.7 145.4l3.3-.5v1z"/>
<path d="M154.9 83.1l3 1.3-3.3-.4z"/>
</g>
<path d="M177.8 55.8l6.3-1.1v2.1zM143.8 89.7l1 6.4h-2.1zM211.7 89.7l1 6.4h-2zM177.8 123.7l6.3-1.1v2.1z" fill="#000" stroke="#000" stroke-width=".34"/>
<path d="M177.8 55.8h9.1M177.8 54.1v12.7M142.2 89.7h12.7M143.8 89.7v12.7M200.6 89.7h12.7M211.7 89.7v12.7M177.8 112.5v12.7M177.8 123.7h10.1" fill="none" stroke="#000" stroke-width=".34"/>
<g font-size="7.7">
<text x="361.3" y="256.8">PLS-000067</text>
<text x="361.6" y="264.6">Inner Core</text>
</g>
<text font-size="7.3" x="357" y="239.7">RYSE INC</text>
<g font-size="5.3">
<text x="41" y="9">8</text>
<text x="88.5" y="9">7</text>
<text x="138.5" y="9">6</text>
<text x="188.5" y="9">5</text>
<text x="238.5" y="9">4</text>
<text x="288.5" y="9">3</text>
<text x="338.5" y="9">2</text>
<text x="386" y="9">1</text>
<text x="16.2" y="30.7">F</text>
<text x="411.2" y="30.7">F</text>
<text x="16" y="75">E</text>
<text x="411.1" y="75">E</text>
<text x="15.5" y="125">D</text>
<text x="410.5" y="125">D</text>
<text x="15.3" y="175">C</text>
<text x="410.3" y="175">C</text>
<text x="16" y="225">B</text>
<text x="411" y="225">B</text>
<text x="15.5" y="269.2">A</text>
<text x="410.5" y="269.2">A</text>
<text x="41" y="291">8</text>
<text x="88.5" y="291">7</text>
<text x="138.5" y="291">6</text>
<text x="188.5" y="291">5</text>
<text x="238.5" y="291">4</text>
<text x="288.5" y="291">3</text>
<text x="338.5" y="291">2</text>
<text x="386" y="291">1</text>
</g>
<g font-size="4.6" fill="#808080">
<text x="156.4" y="21.3" transform="rotate(71 156.4 21.3)">R4.50 ±0.05</text>
<text x="149.4" y="37.6" transform="rotate(60 149.4 37.6)">R3.0</text>
<text x="330.2" y="46">16.00 ±0.05</text>
<text x="48.9" y="53.8">10.50</text>
<text x="156" y="49" transform="rotate(60 156 49)">±0. 5</text>
<text x="82.2" y="59.5">1.60 ±0.05</text>
<text x="125" y="57.4" transform="rotate(30 125 57.4)">21.32 ±0.05</text>
<text x="380.7" y="59.1" transform="rotate(-30 380.7 59.1)">3.75 ±0.05</text>
<text x="294.5" y="69.4" transform="rotate(-90 294.5 69.4)">4.95</text>
<text x="334.7" y="68.6" transform="rotate(-48 334.7 68.6)">0.13</text>
<text x="380.3" y="69" transform="rotate(-19 380.3 69)">3.31 ±0.05</text>
<text x="126.7" y="74.4" transform="rotate(15 126.7 74.4)">20.48 ±0.05</text>
<text x="281.9" y="72.8" transform="rotate(-90 281.9 72.8)">4.00</text>
<text x="372.4" y="83">3.25 ±0.05</text>
<text x="306.5" y="89.3" transform="rotate(-90 306.5 89.3)">10.00 ±0.05</text>
<text x="30.1" y="93.7" transform="rotate(73 30.1 93.7)">90.5°</text>
<text x="101.9" y="110.1" transform="rotate(-90 101.9 110.1)">6.00</text>
<text x="111.3" y="110.1" transform="rotate(-90 111.3 110.1)">6.18</text>
<text x="381" y="113.2" transform="rotate(15 381 113.2)">4.95 ±0.05</text>
<text x="154.4" y="119.1">0.20</text>
<text x="288.5" y="114.6" transform="rotate(-90 288.5 114.6)">4.70</text>
<text x="199.9" y="131.7">3.00 ±0.05</text>
<text x="270.6" y="128.1" transform="rotate(-90 270.6 128.1)">7.00 ±0.05</text>
<text x="187.2" y="137.9">3.18 ±0.05</text>
<text x="50.8" y="144">17.00</text>
<text x="199.9" y="144.4">6.00 ±0.05</text>
<text x="320" y="148.1" transform="rotate(-67 320 148.1)">±0.05</text>
<text x="306.5" y="151.3" transform="rotate(-90 306.5 151.3)">10.00 ±0.05</text>
<text x="166.5" y="161.5">29.00 ±0.05</text>
<text x="314.9" y="160" transform="rotate(-67 314.9 160)">26.0</text>
<text x="169.4" y="168.8">23.03 ±0.05</text>
<text x="141.4" y="194.9" transform="rotate(-90 141.4 194.9)">0.50</text>
<text x="125.6" y="217.5" transform="rotate(-90 125.6 217.5)">19.00 ±0.05</text>
<text x="221.6" y="221.3" transform="rotate(-90 221.6 221.3)">6.50 ±0.05</text>
<text x="193.5" y="237.2" transform="rotate(-90 193.5 237.2)">0.90</text>
<text x="210.4" y="248.1">28.00 ±0.05</text>
<text x="136.1" y="252.4" transform="rotate(-90 136.1 252.4)">6.20 ±0.05</text>
<text x="190.5" y="255.7">1.99 ±0.05</text>
<text x="148.8" y="263">4.95 ±0.05</text>
</g>
<g font-size="4.6">
<text x="189.4" y="57.8">B</text>
<text x="136.4" y="92.4">A</text>
<text x="215" y="92.8">A</text>
<text x="52.4" y="125.6">SECTION B-B</text>
<text x="190.3" y="125.4">B</text>
<text x="334.9" y="146.6">BACK VIEW</text>
<text x="253.4" y="217.5">NOTES:</text>
<text x="253.4" y="222">1.</text>
<text x="263.4" y="222">DRAFT ANGLE =1.5° UNLESS SPECIFIED</text>
<text x="253.4" y="226.5">2.</text>
<text x="263.4" y="226.5">REFER TO CAD 3D MODEL for any additional dimensions</text>
<text x="162.4" y="271.2">SECTION A-A</text>
</g>
<g font-size="3.9">
<text x="357.5" y="279.7">1</text>
<text x="387.9" y="280.8">A3</text>
<text x="401.4" y="280.9">1</text>
</g>
<g font-size="2.8">
<text x="254.8" y="239.9">DRAWN</text>
<text x="278.6" y="239.9">Avi Jayakumar</text>
<text x="283.3" y="235.2">NAME</text>
<text x="317.8" y="235.2">DD/MM/YYYY</text>
<text x="317.8" y="239.9">14/06/2023</text>
<text x="252.8" y="245.3">MATERIAL:</text>
<text x="268.4" y="245.3">PA66 +30%GF</text>
<text x="314.7" y="245.5">UNITS: MM</text>
<text x="255.3" y="250.2">FINISH:</text>
<text x="268.4" y="250.2">Natural White</text>
<text x="254.8" y="255.2">GENERAL NOTES:</text>
<text x="254.8" y="260.8">UNLESS OTHERWISE NOTED TOLERANCES ARE AS FOLLOWS:</text>
<text x="254.8" y="263.7">LINEAR DIMENSIONS 0-200:</text>
<text x="288.2" y="263.7">0.1</text>
<text x="254.8" y="266.5">LINEAR DIMENSIONS 200-1000:</text>
<text x="254.8" y="269.3">ANGULAR DIMENSIONS:</text>
<text x="285.2" y="269.3">0.15</text>
<text x="292.4" y="266.5">0.2</text>
</g>
<g font-size="2">
<text x="339.1" y="247.5">TITLE:</text>
<text x="338.9" y="275.5">DWG NO.</text>
<text x="385.7" y="275.5">SHEET SIZE</text>
<text x="399.2" y="275.5">REVISION</text>
<text x="341" y="285.6">CAD: SOLIDWORKS</text>
<text x="371.1" y="285.6">SCALE:2:1</text>
<text x="392.2" y="285.6">SHEET 1 OF 1</text>
</g>
</svg>
